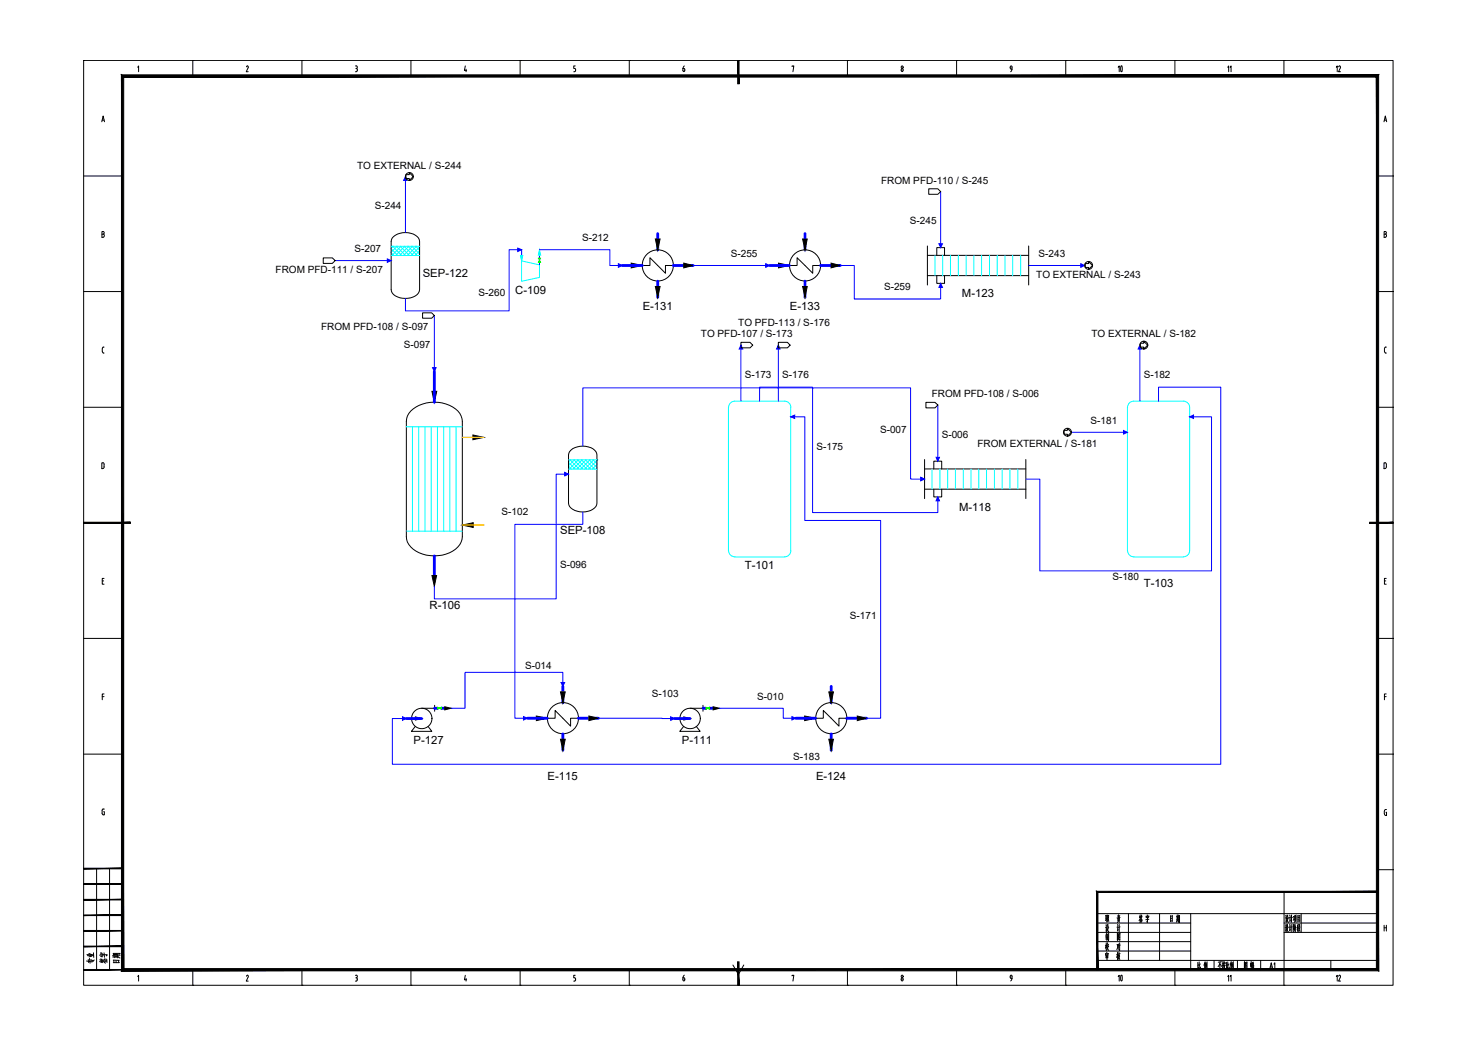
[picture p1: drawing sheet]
<svg xmlns="http://www.w3.org/2000/svg" width="420mm" height="297mm" viewBox="0 0 420 297" stroke-linecap="round" stroke-linejoin="round" font-family="sans-serif">
<g fill="none" stroke="#000" stroke-width=".28">
<path d="M23.8 17.2h372.2v262.9h-372.2zM39.1 19.1l.3-.4v1.7M54.8 17.2h.1M54.8 17.2v4.4M70.3 18.7l.3 .2v.4M70.3 18.7l-.2 .3M70.5 19.3l-.5 1.1h.6M85.8 17.2h.1M85.8 17.2v4.4M101 18.7h.3M101.2 19.5h.1M101.3 18.7l.3 .4-.3 .4 .2 .1v.4"/>
<path d="M101.6 20l-.3 .3M116.8 17.2h.1M116.8 17.2v4.4M132.3 18.7l-.3 1.3h.7M132.5 19.7v.7M147.9 17.2h.1M147.9 17.2v4.4M163.4 19.5l.2 .3M163.5 18.7h-.4v.8h.3M163.6 19.8v.2M163.6 20l-.2 .3M178.9 17.2h.1"/>
<path d="M178.9 17.2v4.4M194.1 20l.3 .3 .3-.3M194.1 19.5h.3M194.1 19.5v.5M194.4 19.5l.3 .2-.1 .3M194.5 18.7l-.3 .8M209.9 17.2h.1M225.2 18.9v-.2h.5l-.3 1.7M240.9 17.2h.1M240.9 17.2v4.4M256.2 20l.3 .3 .2-.3M256.7 19.8v.2"/>
<path d="M256.7 19.8l-.2-.3-.3 .5M271.9 17.2h.1M271.9 17.2v4.4M287.4 19.7h.3M287.7 19.1l-.1 .8-.3 .5M287.7 19.1l-.1-.3a.43 .43 0 0 0-.4 .3 .43 .43 0 0 0 .3 .5M303 17.2h.1M303 17.2v4.4M334 17.2h.1M334 17.2v4.4M365 17.2h.1M365 17.2v4.4"/>
<path d="M28.9 34.6l.4-1.6 .4 1.6M29 34.1h.6M101 20.4h.3M163.1 20.4h.3M393.4 34.6l.4-1.6 .4 1.6M393.5 34.1h.6M23.8 50h11M391.6 50h4.4M396 50h.1M29 65.8l.6 .2v.4l-.3 .1 .4 .5-.2 .4-.5 .1zM29 66.6h.3M393.5 66.6h.3"/>
<path d="M393.8 65.8h-.3v1.7h.3M393.8 65.8l.3 .4-.3 .3 .4 .5-.4 .4M23.8 82.9h11M29.1 99.1v.8M29.1 99.9l.1 .4 .4 .1M29.6 98.7h-.4l-.1 .4M391.6 82.9h4.4M394.1 98.7h-.4l-.1 .4v1l.5 .3M396 82.9h.1M23.8 115.8h11M391.6 115.8h4.4M396 115.8h.1"/>
<path d="M29.2 131.6h-.3v1.6h.3M29.3 131.5l.3 .5M29.6 132v.7M29.6 132.7l-.3 .5M394.1 132l-.2-.4h-.5v1.6l.7-.3v-.9M396 148.6h.1M29.1 165.1h.3M29.6 164.4h-.5v1.7h.5M393.6 165.1h.3M394.1 164.4h-.5v1.7h.5M23.8 181.5h11M29.1 198h.5"/>
<path d="M29.6 197.3h-.5v1.6M391.6 181.5h4.4M393.6 198h.5M394.1 197.3h-.5v1.6M396 181.5h.1M23.8 214.4h11M391.6 214.4h4.4M396 214.4h.1M29.3 230h.4M29.3 229.9l-.2 .3-.1 1M29.5 230.7h.2v.9l-.5-.1-.2-.4M393.5 230.6v.7"/>
<path d="M393.6 231.3l.3 .5M394 230.9h.2v.9h-.3M394.2 230.1l-.5 .1-.1 .4M27.5 246.9v28.8M31.1 246.9v28.8M311.9 259.7h79.7M320.8 259.7v13.3M329.6 259.7v13.3M338.5 259.7v16M365 253.5v26.6M369.9 259.7v5.3M391.6 247.2h4.4"/>
<path d="M396 247.2h.1M39.1 277.6l.3-.4v1.7M54.8 275.7v4.4M70.3 277.2l.3 .2v.3M70.3 277.2l-.2 .3M70.5 277.8l-.5 1.1h.6M85.8 275.7v4.4M101 277.2h.3M101 278.9h.3M101.2 277.9h.1M101.3 277.2l.3 .3-.3 .4M101.3 277.9l.2 .2v.4"/>
<path d="M101.6 278.5l-.3 .3M116.8 275.7v4.4M132.3 277.2l-.3 1.3h.7M132.5 278.1v.8M147.9 275.7v4.4M163.1 278.9h.3M163.4 277.9l.2 .4M163.5 277.2h-.4v.7h.3M163.6 278.3v.2M163.6 278.5l-.2 .3M178.9 275.7v4.4M194.1 278.5l.3 .3 .3-.3"/>
<path d="M194.1 277.9v.6M194.1 277.9h.3M194.4 277.9l.3 .3-.1 .3M194.5 277.2l-.3 .7M208.4 274.3l1.5 2.7 1.5-2.7M225.2 277.4v-.2h.5l-.3 1.7M240.9 275.7v4.4M256.2 278.5l.3 .3 .2-.3M256.7 278.3v.2M256.7 278.3l-.2-.4-.3 .6M271.9 275.7v4.4M287.2 277.5l.3-.3 .2 .3"/>
<path d="M287.2 277.8l.3 .3M287.2 277.6v.2M287.7 278.1l-.4 .7M287.7 277.6v.5h-.3M303 275.7v4.4M311.9 273h79.7M311.9 262.4h26.6M311.9 265h26.6M311.9 267.7h26.6M311.9 270.3h26.6M324.1 261.6v.3M324.1 260l-.2 .9"/>
<path d="M324.1 260.5l.1 .3M324.3 261.5v.4M324.3 260.8l.5 .8M324.3 260.7l-.5 1M324.3 260.4l-.3 .1M324.4 261.3l-.3 .1M324.5 260.1l-.1 .6M324.5 260.5l.1 .3M324.5 261.5l-.1 .6M324.6 262l-.6 .2M324.7 260.4l-.3 .1M325.8 260.5l.8-.1-.1 .4"/>
<path d="M325.8 260.4v.4M326.1 260l.1 .4M326.2 261v1.2l-.2-.3M326.4 260.7l-.2 .4M326.4 260.8h-.5M326.6 261.3l-.9 .1M332.8 260.3v1.7M333.1 261l-.3 .1M333.2 261.7l-.4 .1M333.3 260.3l-.5 .2M333.3 260.3l-.1 1.6M334 275.7v4.4"/>
<path d="M334.6 260.1v1.3M334.6 261.6l-.2 .5M334.8 261.6l.1 .3M334.8 260.8h-.2M334.8 261.1h-.2M334.9 260l-.1 1.4M335 260.4l-.5 .1M335 261.4l-.6 .1M335.1 260.2l-.1 2M335.3 260.2v2l-.1-.2M335.3 260.8h-.2M335.3 261.2l-.2 .1"/>
<path d="M335.3 260.3h-.2M340.5 273.5v1.7M340.8 274.9l-.4 .5M340.8 274.2l-.3 .2M340.9 273.4v1.8l.2 .2h.2v-.5M341.2 274l-.3 .6M342.5 273.8v1.7M342.6 273.4l-.3 1M342.6 274.4l.1 .3M342.7 273.7l-.2 .9M342.8 274.1l-.2 1.2M342.8 274.1l-.1 .1"/>
<path d="M342.9 273.7l-.3 .1M343 273.9v1M343.1 273.4v2l-.1-.2M345.1 273v2.7M346.8 273.9v1.5M346.9 273.4l-.6 1.4M346.9 274.1l.3 .6M347.2 273.4l-.9 .1M347.6 273.3v2.1l-.1-.2M347.7 274.3l-.3 .3M347.7 273.9l-.3 .1M347.8 273.6v.5"/>
<path d="M348 273.3l.1 .3M348 273.9l-.1 .9 .4 .6M348.1 274.4l-.3 1.1M348.3 273.8h-.5M348.3 273.6l-.1 .4M348.3 274.4l-.5 .1M348.7 273.5v1.7M348.9 274.2l-.2 .2M349 273.4v1.8l.2 .2h.2v-.5M349.4 274l-.4 .6M349.9 273.8v1.7M350 273.3l-.3 1.1"/>
<path d="M350.1 274.4l.1 .3M350.2 273.7l-.2 .9M350.3 274.1l-.3 1.2M350.3 274.1h-.2M350.4 273.6l-.4 .2M350.4 273.9v1M350.6 273.3v2.1l-.2-.3M351.8 273v2.7M353.8 275.4v-2v2M353.8 275.3h.7M354 274.1l.4 .5M354 274.9l.2 .2"/>
<path d="M354.1 274.6l.1 .2M354.1 273.7l-.2 .6M354.3 273.9l-.3 .1M354.3 273.8l-.5 .9M354.5 273.4v2M354.5 273.5l-.7 .1M355.5 273.8v.9M355.7 273.3v2.2M355.8 273.9l-.3 .1M355.8 273.8l-.1 .8M355.9 274.4v1.1M356 273.8v.6"/>
<path d="M356.1 274.5v.9M356.3 274.9h-.3M356.3 273.8h-.3M356.3 273.8v.4M356.3 274.2l-.3 .1M356.3 275.3l-.4 .1M356.3 273.5l-.4 .1M356.4 274.5l-.5 .1M356.4 274.4l-.1 1M365 262.4h26.6M365 265h26.6M365.4 262.9l.2 .3"/>
<path d="M365.5 260.2l.1 .3M365.5 263.6h-.2M365.5 263.4v1.1M365.6 260.9h-.2M365.6 260.8v1M365.7 264.2l-.3 .5M365.7 264l.6 .8M365.7 261.5l-.2 .5M365.8 261.1l.4-.1-.6 1.2M365.8 262.8l-.1 1M365.8 261.3l.4 .9h.1M365.9 260.1l-.2 1"/>
<path d="M366 262.8v.6l.3 .2M366 262.9h-.2M366 260.1l.1 .8h.2M366 260.2l-.1 .1M366.1 263.7l-.5 1.1M366.1 263.7l-.4 .1M366.6 262.8l.1 .4M366.6 260.1l.2 .4M366.7 263.5l-.2 .1M366.7 263.4l-.1 1.1M366.7 260.8l-.2 .1M366.7 260.7v1.2"/>
<path d="M366.8 264.1l-.2 .5M366.8 261.5l-.1 .4M367.1 262.7v2.1M367.1 260.1v2.1M367.4 263.5l-.6 .1M367.4 260.8l-.6 .1M367.6 262.7v2.1M367.8 262.8v1.4l-.1-.2M367.8 260.5v.9M367.8 262.9h-.2M367.9 260.5h-.2M368 263.6l-.2 1.2"/>
<path d="M368 261.3l-.4 .3M368.1 260.5v1.1M368.1 262.9l.4 .8M368.2 262.7l-.3 1M368.2 260.8v1.1l-.3 .3M368.2 260.2v.5M368.2 261.6l.3 .5M368.2 263.5v1.4M368.5 260.6l-.4 .1M368.5 260.5v1.1M368.5 260.1l-.5 .2M368.8 262.9v1.8"/>
<path d="M369 260.2v1.8M369 263.6l-.2 .1M369 263.3l-.2 .1M369 264l-.3 .2M369.1 262.8l-.3 .3M369.2 264l.4 .7M369.2 263.8l.3-.1-.5 1.1M369.3 262.8l-.1 .9M369.4 262.8l.2 .7M369.4 261.2l-.4 .1M369.4 260.8h-.4M369.4 262.9h-.1"/>
<path d="M369.5 260.3l-.5 .1M369.5 260.2v1.8M369.5 261.7l-.5 .1M378.3 273v2.7M393.5 263v1.7M393.5 263.7h.6M394.1 263v1.7M54.8 280.1h.1M85.8 280.1h.1M116.8 280.1h.1M147.9 280.1h.1M178.9 280.1h.1"/>
<path d="M209.9 280.1h.1M240.9 280.1h.1M271.9 280.1h.1M303 280.1h.1M334 280.1h.1M365 280.1h.1"/>
<circle cx="256.4" cy="19.1" r=".32"/>
<circle cx="256.4" cy="277.5" r=".32"/>
</g>
<g fill="#000" stroke="#000" stroke-width=".28">
<path d="M209.7 17.2l.4 6.6v-6.6zM209.7 17.2l.4 6.6h-.4z"/>
<path d="M34.5 21.3l.7 254v-253.4zM34.5 21.3l.7 254-.7 .7zM35.2 275.3l-.7 .7 356.8-.7zM34.5 276l356.8-.7 .6 .7zM391.3 21.9v253.4l.6 .7zM391.3 21.9l.6-.6v254.7zM35.2 21.9h356.1l.6-.6zM34.5 21.3h357.4l-356.7 .6z"/>
<path d="M23.8 148.4v.4l13.3-.4zM23.8 148.8l13.3-.4v.4z"/>
<path d="M389.4 148.8h6.6v-.4zM389.4 148.4h6.6l-6.6 .4z"/>
<path d="M23.8 255.8h11v-.2zM23.8 255.6h11l-11 .2z"/>
<path d="M23.8 251.4h11v-.2zM23.8 251.2h11l-11 .2z"/>
<path d="M23.8 247h11v-.2zM23.8 246.8h11l-11 .2z"/>
<path d="M312.1 253.7h79.5v-.3zM311.7 253.4h79.9l-79.5 .3zM311.7 253.4l.4 22.3v-22zM311.7 253.4l.4 22.3h-.4z"/>
<path d="M23.8 275.7h11v-.1zM23.8 275.6h11l-11 .1z"/>
<path d="M23.8 269.1h11v-.2zM23.8 268.9h11l-11 .2z"/>
<path d="M23.8 264.7h11v-.2zM23.8 264.5h11l-11 .2z"/>
<path d="M23.8 260.3h11v-.2zM23.8 260.1h11l-11 .2z"/>
<path d="M209.7 273.4v6.7h.4zM209.7 273.4h.4v6.7z"/>
</g>
<g fill="none" stroke="#000" stroke-width=".28">
<path d="M111.9 67.3a5.4 5.4 0 0 1 7.1 .4l.3 1v13.6a3.5 3.5 0 0 1-4 2.5 3.5 3.5 0 0 1-4.1-2.5v-13.6l.3-1zM182.6 75.5h2.2v-2.2l4.4 4.4v-2.2h2.2M224.4 75.5h2.2v-2.2l4.4 4.4v-2.2h2.2M263.6 78.3h28.8M263.6 69.9v11.1M263.6 72.6h28.8M266.3 72.6v-2.2h2.2v2.2M266.3 78.3v2.2h2.2v-2.2M292.4 69.9v11.1M116.8 116.8a10 10 0 0 1 13.9 .7l.6 1.5 .1 .8v32.8a5.8 5.8 0 0 1-4.6 4.9 9.7 9.7 0 0 1-10.6-2.7l-.4-.7-.3-1.5v-32.8a4.1 4.1 0 0 1 1.3-3zM162.3 128a5.4 5.4 0 0 1 7.1 .4l.3 1v13.6a3.6 3.6 0 0 1-4 2.5 3.6 3.6 0 0 1-4.1-2.5v-13.6l.3-1zM262.8 139.1h28.8"/>
<path d="M262.8 130.6v11.1M262.8 133.3h28.8M265.5 133.3v-2.2h2.2v2.2M265.5 139.1v2.2h2.2v-2.2M291.6 130.6v11.1M118.1 206.5l-1.1 1.4h5.8l-1.1-1.4M119.9 201.3h3.7M123.6 200.5v1.7M155.6 204.2h2.2v-2.2l4.4 4.4v-2.2h2.2M194.3 206.5l-1.1 1.4h5.8l-1.1-1.4M196.2 201.3h3.6M199.8 200.5v1.7"/>
<path d="M231.8 204.2h2.2v-2.2l4.5 4.4v-2.2h2.2"/>
<circle cx="187" cy="75.4" r="4.4"/>
<circle cx="228.9" cy="75.4" r="4.4"/>
<circle cx="119.9" cy="204.2" r="2.9"/>
<circle cx="160" cy="204.1" r="4.4"/>
<circle cx="196.2" cy="204.2" r="2.9"/>
<circle cx="236.3" cy="204.1" r="4.4"/>
</g>
<g fill="none" stroke="#00f" stroke-width=".8">
<path d="M176.9 75.5h5.7M187 66.4v4.7M187 79.9v4.6M191.4 75.5h5.6M218.8 75.5h5.6M228.8 66.4v4.7M228.8 79.9v4.6M233.2 75.5h5.7M123.5 105.6v8.7M123.5 158v5.6M160 195.1v4.7M236.3 195.1v4.7"/>
<path d="M115.5 204.2h4.4M123.6 201.3h.8M125.5 201.3h.9M149.9 204.2h5.7M160 208.6v4.7M164.4 204.2h5.7M191.8 204.2h4.4M199.8 201.3h.9M201.7 201.3h1M226.2 204.2h5.6M236.3 208.6v4.7M240.7 204.2h5.6"/>
</g>
<path d="M124.4 201v.6l1.1-.6v.6zM124.9 201.3h.1M200.7 201v.6l1-.6v.6zM201.2 201.3h.1" fill="none" stroke="#0f0" stroke-width=".28"/>
<g fill="#000" stroke="#000" stroke-width=".28">
<path d="M179.4 74.8l3.2 .7-3.2 .6zM186.3 67.9h1.3l-.6 3.2zM194.4 74.8l2.6 .7-2.6 .6zM221.3 74.8l3.1 .7-3.1 .6zM228.2 67.9h1.3l-.7 3.2zM236.2 74.8l2.7 .7-2.7 .6zM186.3 81.4h1.3l-.6 3.1zM228.2 81.4h1.3l-.7 3.1zM122.8 111.2h1.3l-.6 3.1zM134.4 123.6l3.1 .7-3.1 .7zM131.4 149.3l3.1-.7v1.3zM122.8 163.6h1.3l-.6 3.1z"/>
<path d="M159.3 196.7h1.4l-.7 3.1zM235.6 196.7h1.3l-.6 3.1zM118.1 203.8l1.8 .4-1.8 .5zM126.4 200.9l1.8 .4-1.8 .5zM152.5 203.5l3.1 .7-3.1 .6zM159.3 210.1h1.4l-.7 3.2zM167.4 203.5l2.7 .7-2.7 .6zM194.4 203.8l1.8 .4-1.8 .5zM202.7 200.9l1.8 .4-1.8 .5zM228.8 203.5l3 .7-3 .6zM235.6 210.1h1.3l-.6 3.2zM243.7 203.5l2.6 .7-2.6 .6z"/>
</g>
<g fill="none" stroke="#0ff" stroke-width=".28">
<path d="M111.2 71.8l.8 .8M111.2 70.7l1.9 1.9M111.2 70h8.1M111.2 72.6h8.1M111.6 70l2.6 2.6M111.8 70l-.6 .6M112.7 70l2.6 2.6M112.9 70l-1.7 1.7M113.8 70l2.6 2.6M114 70l-2.6 2.6M114.9 70l2.6 2.6M115.1 70l-2.6 2.6"/>
<path d="M116 70l2.6 2.6M116.2 70l-2.6 2.6M117.1 70l2.2 2.2M117.3 70l-2.6 2.6M118.2 70l1.1 1.1M118.4 70l-2.6 2.6M119.3 70.2l-2.4 2.4M119.3 71.3l-1.3 1.3M119.3 72.4l-.2 .2M265.8 72.6v5.7M268 72.6v5.7M270.2 72.6v5.7"/>
<path d="M272.4 72.6v5.7M274.6 72.6v5.7M276.8 72.6v5.7M279 72.6v5.7M281.3 72.6v5.7M283.5 72.6v5.7M285.7 72.6v5.7M287.9 72.6v5.7M290.1 72.6v5.7M115.5 121.3h15.9M117.2 121.3v29.7M119 121.3v29.7"/>
<path d="M120.8 121.3v29.7M122.6 121.3v29.7M124.4 121.3v29.7M126.1 121.3v29.7M127.9 121.3v29.7M129.7 121.3v29.7M161.6 132.5l.8 .8M161.6 131.4l1.9 1.9M161.6 130.7h8.1M161.6 133.3h8.1M162 130.7l2.6 2.6M162.2 130.7l-.6 .6"/>
<path d="M163.1 130.7l2.6 2.6M163.3 130.7l-1.7 1.7M164.2 130.7l2.6 2.6M164.4 130.7l-2.6 2.6M165.3 130.7l2.6 2.6M165.5 130.7l-2.6 2.6M166.4 130.7l2.6 2.6M166.6 130.7l-2.6 2.6M167.5 130.7l2.2 2.2M167.7 130.7l-2.6 2.6M168.6 130.7l1.1 1.1M168.8 130.7l-2.6 2.6"/>
<path d="M169.7 130.7h.1M169.7 130.9l-2.4 2.4M169.7 132l-1.3 1.3M169.7 133.1l-.2 .2M265 133.3v5.8M267.2 133.3v5.8M269.4 133.3v5.8M271.6 133.3v5.8M273.8 133.3v5.8M276 133.3v5.8M278.2 133.3v5.8M280.4 133.3v5.8"/>
<path d="M282.7 133.3v5.8M284.9 133.3v5.8M287.1 133.3v5.8M289.3 133.3v5.8M115.5 151h15.9"/>
</g>
<path d="M131.4 124.3h6.1M131.4 149.3h6.1h-3" fill="none" stroke="#ffbf00" stroke-width=".38"/>
<!-- layer: EQUIPMENT -->
<g fill="none" stroke="#0ff" stroke-width=".28">
<path d="M148.3 74.2l5.1 1.1v3.6l-5.1 1.1zM148.3 72.6v1.6M207.1 115.8v40.7M223 114h-14.1a1.76 1.76 0 0 0-1.8 1.8M223.1 114a1.76 1.76 0 0 1 1.7 1.8M224.8 115.8v40.7M320.5 115.8v40.7M320.5 115.8a1.76 1.76 0 0 1 1.8-1.8h14.1a1.76 1.76 0 0 1 1.8 1.8M338.2 115.8v40.7M207.1 156.5a1.76 1.76 0 0 0 1.8 1.8M208.9 158.3h14.1M224.8 156.5a1.76 1.76 0 0 1-1.7 1.8"/>
<path d="M320.5 156.5a1.76 1.76 0 0 0 1.8 1.8M322.3 158.3h14.1M338.2 156.5a1.76 1.76 0 0 1-1.8 1.8"/>
</g>
<path d="M148.3 71v1.6M153.4 71v2.4M153.4 74.6v.7" fill="none" stroke="#00f" stroke-width=".28"/>
<path d="M153 73.4h.7l-.7 1.2h.7z" fill="none" stroke="#0f0" stroke-width=".28"/>
<g fill="#0ff" stroke="#0ff" stroke-width=".28">
<path d="M147.9 72.6h.7l-.3 1.6z"/>
<path d="M153.4 71l.3 1.5h-.7z"/>
</g>
<!-- layer: STREAM -->
<g fill="none" stroke="#00f" stroke-width=".28">
<path d="M115.3 50.2v15.9M267.4 54.5v15.9M95.3 74.1h15.9M148.3 71h-3.6v17.4h-29.4v-3.6M153.4 71h20v4.5h3.5M197 75.5h21.8M238.9 75.5h4v9.5h24.5v-4.5M292.4 75.5h15.9M123.5 89.7v15.9M210.6 98.1v15.9M221.3 98.1v15.9M324 98.1v15.9"/>
<path d="M215.9 114v-3.9h15.1v35.6h35.6v-4.4M224.8 118.5h4v29.4h21.5v56.3h-4M266.6 115.1v16M329.3 114v-3.9h17.7v107.1h-235.5v-13h4M338.2 118.5h6.2v43.8h-48.8v-26.1h-4M161.6 134.8h-3.5v35.5h-34.6v-3.6M165.7 126.8v-16.5h93.2v25.9h3.9M304.6 122.9h15.9M165.7 145.5v3.5h-19.3v55.2h3.5M160 195.1v-4h-27.8v10.2h-4M170.1 204.2h21.7M204.5 201.3h18.2v2.9h3.5"/>
</g>
<!-- layer: STREAM_ARROW -->
<g fill="#00f" stroke="#00f" stroke-width=".28">
<path d="M266.1 130h1l-.5 1.1z"/>
<path d="M261.7 135.7l1.1 .5-1.1 .5z"/>
<path d="M225.1 203.7l1.1 .5-1.1 .5z"/>
<path d="M159.5 194h1l-.5 1.1z"/>
<path d="M160.5 134.3l1.1 .5-1.1 .5z"/>
<path d="M123 104.5h1l-.5 1.1z"/>
<path d="M148.8 203.7l1.1 .5-1.1 .5z"/>
<path d="M190.7 203.7l1.1 .5-1.1 .6z"/>
<path d="M224.8 118.5l1.1-.5v.9z"/>
<path d="M210.6 98.1l.5 1.1h-1z"/>
<path d="M266.6 141.3l.5 1.1h-1z"/>
<path d="M221.3 98.1l.5 1.1h-1z"/>
<path d="M338.2 118.5l1.1-.5v.9z"/>
<path d="M319.4 122.4l1.1 .5-1.1 .5z"/>
<path d="M324 98.1l.5 1.1h-1z"/>
<path d="M114.4 203.7l1.1 .5-1.1 .6z"/>
<path d="M110.1 73.6l1.1 .5-1.1 .5z"/>
<path d="M175.8 75l1.1 .5-1.1 .5z"/>
<path d="M307.2 75l1.1 .5-1.1 .5z"/>
<path d="M115.3 50.2l.4 1.1h-.9z"/>
<path d="M266.9 69.3h1l-.5 1.1z"/>
<path d="M217.7 75l1.1 .5-1.1 .5z"/>
<path d="M267.4 80.5l.5 1.2h-1z"/>
<path d="M147.2 70.5l1.1 .5-1.1 .5z"/>
</g>
<!-- layer: CONNECTOR -->
<g fill="none" stroke="#000" stroke-width=".28">
<path d="M115.4 49.6h1v-.5l1.1 1.1-1.1 1.1v-.6h-1zM264 53.7h2.6l.8 .8-.8 .7h-2.6zM91.9 73.3h2.6l.8 .8-.8 .8h-2.6zM308.5 74.9h.9v-.5l1.2 1.1-1.2 1.1v-.6h-.9zM120.1 88.9h2.6l.8 .8-.8 .8h-2.6zM210.6 97.3h2.6l.8 .8-.8 .8h-2.6zM221.3 97.3h2.5l.8 .8-.8 .8h-2.5zM324.2 97.6h.9v-.6l1.1 1.1-1.1 1.1v-.5h-.9zM263.2 114.4h2.6l.8 .7-.8 .8h-2.6zM302.5 122.3h.9v-.5l1.2 1.1-1.2 1.1v-.6h-.9z"/>
<circle cx="116.4" cy="50.2" r="1.12"/>
<circle cx="309.5" cy="75.4" r="1.12"/>
<circle cx="325.2" cy="98.1" r="1.12"/>
<circle cx="303.5" cy="122.9" r="1.12"/>
</g>
<text font-size="6.6" x="315.7" y="280.8">10</text>
<text font-size="6.2" x="315.7" y="22.2">10</text>
<g font-size="5.3">
<text x="312.9" y="266">设 计</text>
<text x="313.3" y="268.5">制 图</text>
<text x="27.5" y="275.2" transform="rotate(-90 27.5 275.2)">专业</text>
<text x="31.4" y="275.2" transform="rotate(-90 31.4 275.2)">签字</text>
<text x="34.9" y="274.8" transform="rotate(-90 34.9 274.8)">日期</text>
<text x="312.9" y="271.3">校 对</text>
</g>
<g font-size="4.4">
<text x="378.5" y="21.5">12</text>
<text x="363.4" y="276.6" transform="rotate(-90 363.4 276.6)">A1</text>
<text x="382.1" y="280.1" transform="rotate(-90 382.1 280.1)">12</text>
</g>
<g font-size="4">
<text x="351" y="21.5" transform="rotate(-90 351 21.5)">11</text>
<text x="351" y="280.1" transform="rotate(-90 351 280.1)">11</text>
</g>
<g font-size="3.2">
<text x="120.2" y="78.6">SEP-122</text>
<text x="146.5" y="83.5">C-109</text>
<text x="182.7" y="88.1">E-131</text>
<text x="224.5" y="88.1">E-133</text>
<text x="273.5" y="84.5">M-123</text>
<text x="272.7" y="145.2">M-118</text>
<text x="159.2" y="151.8">SEP-108</text>
<text x="211.7" y="161.8">T-101</text>
<text x="325.1" y="166.8">T-103</text>
<text x="122.1" y="173">R-106</text>
<text x="117.6" y="211.4">P-127</text>
<text x="193.8" y="211.4">P-111</text>
<text x="155.7" y="221.7">E-115</text>
<text x="232" y="221.7">E-124</text>
</g>
<g font-size="2.8">
<text x="101.5" y="48">TO EXTERNAL / S-244</text>
<text x="250.5" y="52.2">FROM PFD-110 / S-245</text>
<text x="106.5" y="59.5">S-244</text>
<text x="258.7" y="63.7">S-245</text>
<text x="100.8" y="71.7">S-207</text>
<text x="165.5" y="68.6">S-212</text>
<text x="78.3" y="77.6">FROM PFD-111 / S-207</text>
<text x="207.8" y="73.1">S-255</text>
<text x="295.3" y="73.1">S-243</text>
<text x="251.3" y="82.3">S-259</text>
<text x="294.6" y="79">TO EXTERNAL / S-243</text>
<text x="136" y="84">S-260</text>
<text x="91.3" y="93.9">FROM PFD-108 / S-097</text>
<text x="199.2" y="95.9">TO PFD-107 / S-173</text>
<text x="209.9" y="92.8">TO PFD-113 / S-176</text>
<text x="310.3" y="95.9">TO EXTERNAL / S-182</text>
<text x="114.8" y="99">S-097</text>
<text x="211.7" y="107.4">S-173</text>
<text x="222.4" y="107.4">S-176</text>
<text x="325.1" y="107.4">S-182</text>
<text x="264.9" y="112.9">FROM PFD-108 / S-006</text>
<text x="250.2" y="123.2">S-007</text>
<text x="267.7" y="124.4">S-006</text>
<text x="310" y="120.5">S-181</text>
<text x="232.1" y="127.9">S-175</text>
<text x="277.9" y="127.2">FROM EXTERNAL / S-181</text>
<text x="142.6" y="146.4">S-102</text>
<text x="159.2" y="161.4">S-096</text>
<text x="316.2" y="164.9">S-180</text>
<text x="241.6" y="176.1">S-171</text>
<text x="149.3" y="190">S-014</text>
<text x="185.3" y="198">S-103</text>
<text x="215.2" y="198.9">S-010</text>
<text x="225.5" y="216.1">S-183</text>
</g>
</svg>
